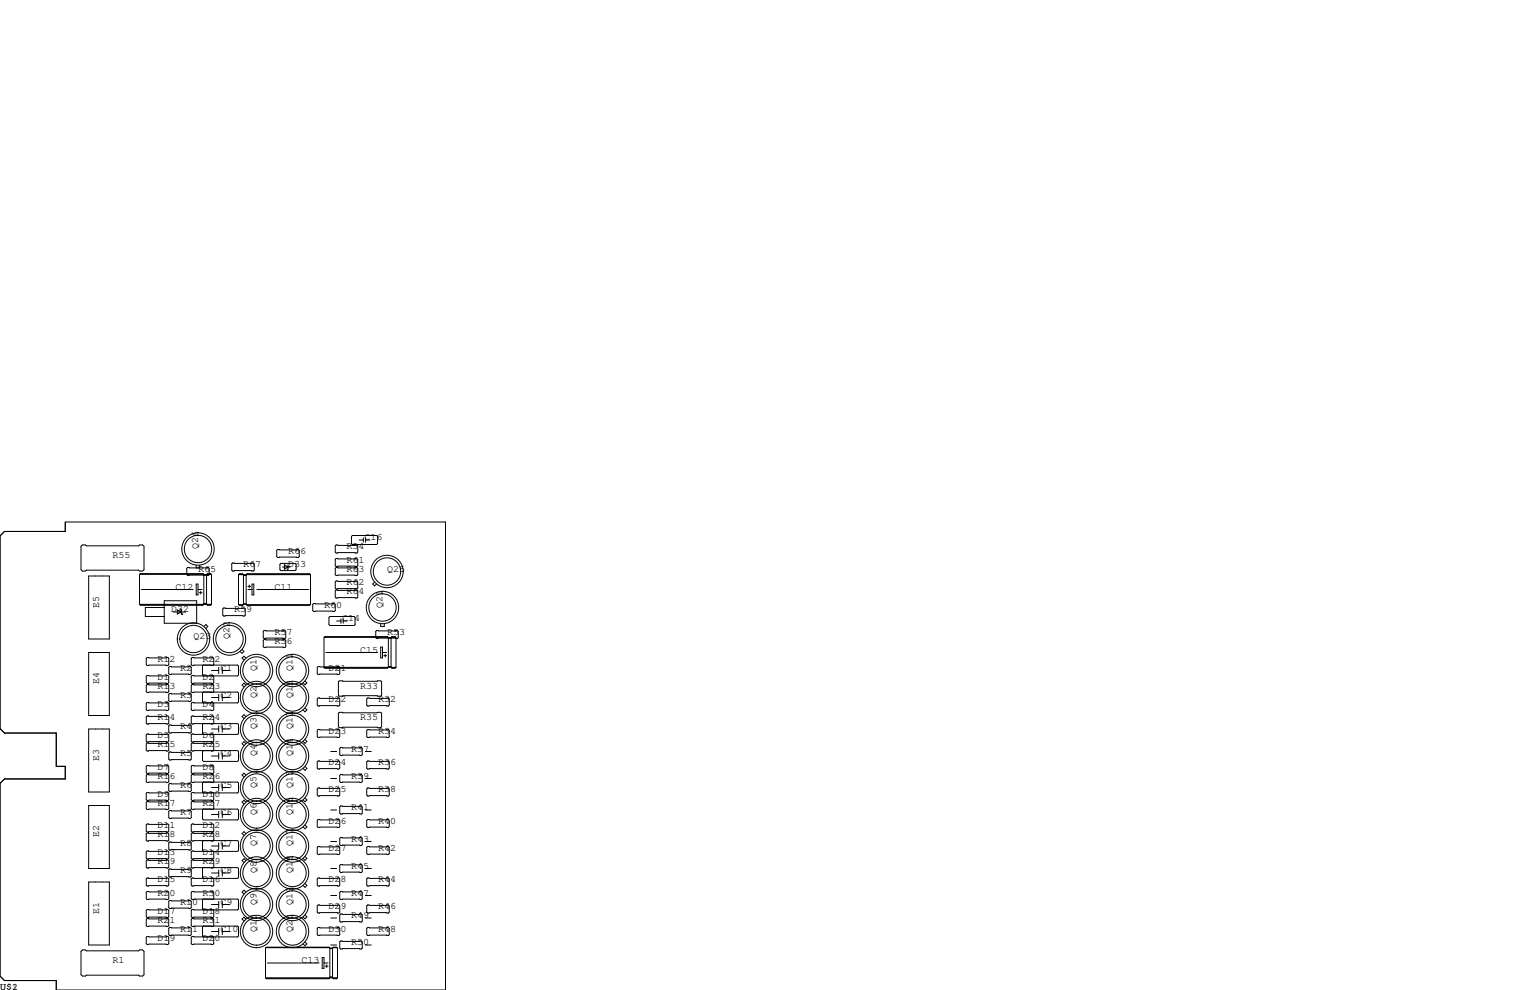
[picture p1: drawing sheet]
<svg xmlns="http://www.w3.org/2000/svg" width="432mm" height="279mm" viewBox="0 0 432 279" stroke-linecap="round" stroke-linejoin="round" font-family="sans-serif">
<g fill="none" stroke="#000" stroke-width=".28">
<path d="M0 151.3l1.3-1.3h17.1v-2.7h107.3v132.1h-109.8v-2.7h-14.6l-1.3-1.2v-54.4l1.3-1.3h17.1v-3.5h-2.5v-9.4h-14.6l-1.3-1.3zM22.9 154.2l.3-.4h.9l.3 .3h14.7l.3-.3h.9l.3 .4v6.6l-.3 .4h-.9l-.3-.3h-14.7l-.3 .3h-.9l-.3-.4zM55.4 159.5v.8M56.4 159.5v.8M65.4 159.1l.3-.2h5.8l.3 .2v1.8l-.3 .3h-5.8l-.3-.3zM78.4 155.1h5.8l.3 .2v1.8l-.3 .3h-5.8l-.3-.3v-1.8zM79.2 159h4.1l.3 .3v1.5l-.3 .2h-4.1l-.2-.2v-1.5zM80.3 159.4l1 .6-1 .7zM81.3 159.4v1.3h-.3M94.6 157.9l.3-.3h5.8l.3 .3v1.7l-.3 .3h-5.8l-.3-.3zM94.6 154.1l.3-.3h5.8l.3 .3v1.7l-.3 .3h-5.8l-.3-.3zM99.2 151.4l.2-.3h6.9l.3 .3v2l-.3 .3h-6.9l-.2-.3z"/>
<path d="M101.3 152.4h1.2M102.5 151.8v1.2M103.2 151.8v1.2M103.2 152.4h1.2M25 162.6h5.9v17.7h-5.9zM39.4 170.6h20.3M39.5 162.1h17.9M39.6 170.7h17.7M39.9 166.4h14.6M46.4 169.5h9.1v6.4h-9.1zM46.4 171.4h-5.4v2.6h5.4M48.9 172.7h3.6"/>
<path d="M50 172.1l1.2 .6-1.2 .6zM50.8 172.3v-.2h.4v1.3h.4v-.2M53 160.1h5.8l.3 .3v1.8l-.3 .2h-5.8l-.3-.2v-1.8zM55.4 164.8h.5v3.1h-.5zM55.9 166.4h1.1M56.3 167.3h.7M56.6 166.9v.7M57.3 161.9h-17.7l-.2 .3v8.4M57.3 161.9l-17.7 .1M57.3 161.9l.2 .3M57.5 170.3h.8M57.5 162.2v8.4l-.2 .2h-17.7l-.2-.2"/>
<path d="M57.5 162.2h.8M57.6 176.8l.5-.5 .5 .5-.5 .5M57.7 170.4h.5M58.3 162.2v8.4l.2 .2h.9l.3-.2M58.4 162.1h1.2M58.5 161.9h.9l.3 .3v8.4M58.5 170.7h.9M58.5 161.9l-.2 .3M58.5 161.9l.9 .1M62.9 171.8l.2-.2h5.9l.2 .2v1.8l-.2 .3h-5.9l-.2-.3zM67.3 162.2v8.4l.3 .2h.9M67.3 162.2l.3-.3h.9l.2 .3v8.4"/>
<path d="M67.3 162.2h20.3M67.4 170.7h1.2M67.6 162.1h.9M67.6 170.8h.9M68.7 170.4h.8M68.7 162.4h.8M68.7 170.5h.8M68.7 170.6l-.2 .2M68.8 162.3h.5M69.5 170.6l.2 .2M69.6 170.7h17.9M69.7 162.1h17.7"/>
<path d="M70 165.5h.7M70 166.4h1.1M70.4 165.1v.8M71.1 164.8h.5v3.1h-.5zM72.5 166.4h14.6M74.3 178.2l.2-.3h5.9l.2 .3v1.8l-.2 .2h-5.9l-.2-.2zM79.8 160h2.1M87.4 170.8h-17.7M87.6 162.2l-.2-.3h-17.7l-.2 .3v8.4M87.6 162.2v8.4l-.2 .2h-17.7M88.3 170.6l.2-.3h5.9l.2 .3v1.7l-.2 .3h-5.9l-.2-.3zM91.6 179.8h17.9"/>
<path d="M93.1 174h6.8l.3 .2v2.1l-.3 .2h-6.8l-.3-.2v-2.1zM94.6 166.8l.3-.3h5.8l.3 .3v1.7l-.3 .3h-5.8l-.3-.3zM94.6 160.4l.3-.3h5.8l.3 .3v1.8l-.3 .2h-5.8l-.3-.2zM94.6 164.2l.3-.2h5.8l.3 .2v1.8l-.3 .2h-5.8l-.3-.2zM95 175.3h1.2M96.2 174.6v1.3M96.9 175.3h1.1M96.9 174.6v1.3M105.7 164.3l-.5 .5 .5 .6 .5-.6M106 178.2l.3-.3h5.8l.3 .3v1.8l-.3 .2h-5.8l-.3-.2zM107.4 176v.8h1.1v-.8M109.3 179.7h-17.6l-.3 .3v8.3"/>
<path d="M109.3 179.7l-17.6 .1M109.3 179.7l.3 .3M109.6 180v8.3l-.3 .3h-17.6l-.3-.3M109.6 180h.8M110.4 180v8.3l.2 .3h.9l.3-.3M110.5 179.8h1.1M110.6 179.7h.9l.3 .3v8.3M110.6 179.7l-.2 .3M110.6 179.7l.9 .1M25 184.1h5.9v17.8h-5.9zM41.3 190.9l.2-.3h5.9l.2 .3v1.8l-.2 .2h-5.9l-.2-.2zM41.3 185.8l.2-.3h5.9l.2 .3v1.8l-.2 .2h-5.9l-.2-.2z"/>
<path d="M41.3 198.5l.2-.3h5.9l.2 .3v1.8l-.2 .2h-5.9l-.2-.2zM41.5 193.2h5.9l.2 .2v1.8l-.2 .3h-5.9l-.2-.3v-1.8zM47.9 188.1h5.8l.3 .2v1.8l-.3 .3h-5.8l-.3-.3v-1.8zM47.9 195.7h5.8l.3 .3v1.7l-.3 .3h-5.8l-.3-.3v-1.7zM57.4 187.7l-.2 .3v2.5l.2 .3M57.4 195.3l-.2 .3v2.5l.2 .3M59.6 187.7l.5 .1 .2-.2v-1.8l-.2-.3h-5.9l-.2 .3v1.8l.2 .2 12.9-.1 .2 .3v2.5l-.2 .3-12.9-.2-.2 .3v1.8l.2 .2h5.9l.2-.2v-1.8l-.2-.3-.5 .2M59.6 195.3l.5 .2 .2-.3v-1.8l-.2-.2h-5.9l-.2 .2v1.8l.2 .3 12.9-.2 .2 .3v2.5l-.2 .3-12.9-.2-.2 .3v1.8l.2 .2h5.9l.2-.2v-1.8l-.2-.3-.5 .2M59.7 189.2h2M59.7 196.8h2M61.7 188.3v1.8M61.7 196v1.7"/>
<path d="M62.7 189.2h2.1M62.7 188.3v1.8M62.7 196v1.7M62.7 196.8h2.1M68.3 183.3l.5 .5-.5 .6-.5-.6M69.4 185.7l-.5-.5-.6 .5 .6 .6M69.4 193.3l-.5-.5-.6 .5 .6 .6M74.5 180.5h5.9l.2 .2v1.8l-.2 .3h-5.9l-.2-.3v-1.8zM86.1 192.2l.5 .5-.5 .6-.6-.6M86.1 199.8l.5 .6-.5 .5-.6-.5M89.5 188.3l.3-.2h5.8l.3 .2v1.8l-.3 .3h-5.8l-.3-.3zM89.5 197.2l.3-.2h5.8l.3 .2v1.8l-.3 .3h-5.8l-.3-.3z"/>
<path d="M91.4 188.3h20.4M91.7 188.5h17.6M91.9 184.1h14.7M95.5 192.4l.3-.2h11.6l.3 .2v3.8l-.3 .3h-11.6l-.3-.3zM103.5 197.2l.3-.2h5.8l.3 .2v1.8l-.3 .3h-5.8l-.3-.3zM107.4 182.6h.6v3.1h-.6zM108 184.1h1.1M108.3 185h.8M108.7 184.7v.7M109.6 188.1h.8M109.7 188.2h.5M110.6 188.5h.9"/>
<path d="M25 205.7h5.9v17.8h-5.9zM41.3 202.3l.2-.2h5.9l.2 .2v1.8l-.2 .2h-5.9l-.2-.2zM41.3 207.4l.2-.3h5.9l.2 .3v1.8l-.2 .2h-5.9l-.2-.2zM41.5 209.7h5.9l.2 .2v1.8l-.2 .3h-5.9l-.2-.3v-1.8zM41.5 216h5.9l.2 .3v1.8l-.2 .2h-5.9l-.2-.2v-1.8zM41.5 218.6h5.9l.2 .2v1.8l-.2 .3h-5.9l-.2-.3v-1.8zM47.6 204.9l.3-.3h5.8l.3 .3v1.7l-.3 .3h-5.8l-.3-.3zM47.9 212.2h5.8l.3 .3v1.7l-.3 .3h-5.8l-.3-.3v-1.7zM54.2 216h5.9l.2 .3v1.8l-.2 .2h-5.9l-.2-.2v-1.8zM57.4 211.8l-.2 .3v2.5l.2 .3h9.7l.2-.3v-2.5l-.2-.3-12.9 .2-.2-.3v-1.8l.2-.2h5.9l.2 .2v1.8l-.2 .3-.5-.2M57.4 204.2l-.2 .3v2.5l.2 .3M59.6 204.2l.5 .1 .2-.2v-1.8l-.2-.2h-5.9l-.2 .2v1.8l.2 .2 12.9-.1 .2 .3v2.5l-.2 .3-12.9-.2-.2 .3v1.8l.2 .2h5.9l.2-.2v-1.8l-.2-.3-.5 .2"/>
<path d="M59.7 205.7h2M59.7 213.4h2M61.7 204.9v1.7M61.7 212.5v1.7M62.7 205.7h2.1M62.7 204.9v1.7M62.7 212.5v1.7M62.7 213.4h2.1M69.4 218.7l-.5-.5-.6 .5 .6 .6M69.4 202.2l-.5-.5-.6 .5 .6 .6M69.4 209.9l-.5-.6-.6 .6 .6 .5M86.1 208.7l.5 .5-.5 .6-.6-.6"/>
<path d="M86.1 216.3l.5 .6-.5 .5-.6-.5M89.8 214.8h5.8l.3 .2v1.8l-.3 .2h-5.8l-.3-.2v-1.8zM89.8 205.9h5.8l.3 .2v1.8l-.3 .3h-5.8l-.3-.3v-1.8zM93.3 212.1h1.7M93.3 219.7h1.7M95.5 201.3l.3-.3h11.6l.3 .3v3.8l-.3 .3h-11.6l-.3-.3zM96.1 218.6h5.9l.2 .2v1.8l-.2 .3h-5.9l-.2-.3v-1.8zM96.1 210.9h5.9l.2 .3v1.8l-.2 .2h-5.9l-.2-.2v-1.8zM103.1 212.1h1.7M103.1 219.7h1.7M103.5 206.1l.3-.2h5.8l.3 .2v1.8l-.3 .3h-5.8l-.3-.3zM103.8 214.8h5.8l.3 .2v1.8l-.3 .2h-5.8l-.3-.2v-1.8z"/>
<path d="M25 227.3h5.9v17.8h-5.9zM41.5 223.6h5.9l.2 .3v1.8l-.2 .2h-5.9l-.2-.2v-1.8zM41.5 226.2h5.9l.2 .2v1.8l-.2 .3h-5.9l-.2-.3v-1.8zM41.5 232.5h5.9l.2 .3v1.8l-.2 .2h-5.9l-.2-.2v-1.8zM41.5 235.1h5.9l.2 .2v1.8l-.2 .3h-5.9l-.2-.3v-1.8zM47.9 221.1h5.8l.3 .3v1.7l-.3 .3h-5.8l-.3-.3v-1.7zM47.9 228.7h5.8l.3 .3v1.8l-.3 .2h-5.8l-.3-.2v-1.8zM47.9 237.6h5.8l.3 .3v1.7l-.3 .3h-5.8l-.3-.3v-1.7zM54.2 232.5h5.9l.2 .3v1.8l-.2 .2h-5.9l-.2-.2v-1.8zM57.4 228.3l-.2 .3v2.5l.2 .3h9.7l.2-.3v-2.5l-.2-.3-12.9 .2-.2-.3v-1.8l.2-.2h5.9l.2 .2v1.8l-.2 .3-.5-.2M57.4 237.2l-.2 .3v2.5l.2 .3M57.4 220.7l-.2 .3v2.5l.2 .3"/>
<path d="M59.6 220.7l.5 .2 .2-.3v-1.8l-.2-.2h-5.9l-.2 .2v1.8l.2 .3 12.9-.2 .2 .3v2.5l-.2 .3-12.9-.2-.2 .3v1.8l.2 .2h5.9l.2-.2v-1.8l-.2-.3-.5 .2M59.6 237.2l.5 .2 .2-.3v-1.8l-.2-.2h-5.9l-.2 .2v1.8l.2 .3 12.9-.2 .2 .3v2.5l-.2 .3-12.9-.1-.2 .2v1.8l.2 .2h5.9l.2-.2v-1.8l-.2-.2-.5 .1M59.7 222.2h2M59.7 229.9h2M59.7 238.8h2M61.7 221.4v1.7M61.7 229v1.8M61.7 237.9v1.7M62.7 221.4v1.7M62.7 229v1.8M62.7 237.9v1.7M62.7 222.2h2.1"/>
<path d="M62.7 229.9h2.1M62.7 238.8h2.1M69.4 226.4l-.5-.6-.6 .6 .6 .5M69.4 235.3l-.5-.6-.6 .6 .6 .5M86.1 225.2l.5 .6-.5 .5-.6-.5M86.1 232.8l.5 .6-.5 .5-.6-.5M89.8 231.3h5.8l.3 .2v1.8l-.3 .3h-5.8l-.3-.3v-1.8zM89.8 222.4h5.8l.3 .2v1.8l-.3 .3h-5.8l-.3-.3v-1.8zM89.8 238.9h5.8l.3 .2v1.8l-.3 .3h-5.8l-.3-.3v-1.8zM93.3 228.6h1.7M93.3 237.5h1.7M96.1 227.5h5.9l.2 .2v1.8l-.2 .2h-5.9l-.2-.2v-1.8z"/>
<path d="M96.1 236.3h5.9l.2 .3v1.8l-.2 .2h-5.9l-.2-.2v-1.8zM103.1 228.6h1.7M103.1 237.5h1.7M103.8 231.3h5.8l.3 .2v1.8l-.3 .3h-5.8l-.3-.3v-1.8zM103.8 222.4h5.8l.3 .2v1.8l-.3 .3h-5.8l-.3-.3v-1.8zM103.8 238.9h5.8l.3 .2v1.8l-.3 .3h-5.8l-.3-.3v-1.8zM25 248.9h5.9v17.8h-5.9zM41.3 248l.2-.2h5.9l.2 .2v1.8l-.2 .3h-5.9l-.2-.3zM41.3 251.8l.2-.2h5.9l.2 .2v1.8l-.2 .3h-5.9l-.2-.3zM41.3 256.9l.2-.2h5.9l.2 .2v1.8l-.2 .3h-5.9l-.2-.3zM41.3 259.5l.2-.3h5.9l.2 .3v1.7l-.2 .3h-5.9l-.2-.3zM41.5 240.2h5.9l.2 .2v1.8l-.2 .2h-5.9l-.2-.2v-1.8z"/>
<path d="M41.5 242.7h5.9l.2 .3v1.7l-.2 .3h-5.9l-.2-.3v-1.7zM47.6 245.5l.3-.3h5.8l.3 .3v1.8l-.3 .2h-5.8l-.3-.2zM47.6 254.4l.3-.3h5.8l.3 .3v1.8l-.3 .2h-5.8l-.3-.2zM57.4 244.9l-.2 .2v2.5l.2 .3M57.4 253.7l-.2 .3v2.5l.2 .3M59.6 244.9l.5 .1 .2-.3v-1.7l-.2-.3h-5.9l-.2 .3v1.7l.2 .3 12.9-.1 .2 .2v2.5l-.2 .3-12.9-.1-.2 .2v1.8l.2 .3h5.9l.2-.3v-1.8l-.2-.2-.5 .1M59.6 253.7l.5 .2 .2-.3v-1.8l-.2-.2h-5.9l-.2 .2v1.8l.2 .3 12.9-.2 .2 .3v2.5l-.2 .3-12.9-.1-.2 .2v1.8l.2 .3h5.9l.2-.3v-1.8l-.2-.2-.5 .1M59.7 246.4h2M59.7 255.3h2M61.7 245.5v1.8M61.7 254.4v1.8M62.7 245.5v1.8"/>
<path d="M62.7 254.4v1.8M62.7 246.4h2.1M62.7 255.3h2.1M69.4 242.9l-.5-.6-.6 .6 .6 .5M69.4 251.8l-.5-.6-.6 .6 .6 .5M69.4 259.4l-.5-.5-.6 .5 .6 .5M86.1 241.7l.5 .6-.5 .5-.6-.5M86.1 249.4l.5 .5-.5 .5-.6-.5M86.1 258.2l.5 .6-.5 .5-.6-.5M89.5 248l.3-.2h5.8l.3 .2v1.8l-.3 .3h-5.8l-.3-.3zM89.5 255.7l.3-.3h5.8l.3 .3v1.7l-.3 .3h-5.8l-.3-.3zM93.3 245.1h1.7"/>
<path d="M93.3 259.1h1.7M93.3 252.7h1.7M95.9 251.8l.2-.2h5.9l.2 .2v1.8l-.2 .3h-5.9l-.2-.3zM95.9 258.2l.2-.3h5.9l.2 .3v1.8l-.2 .2h-5.9l-.2-.2zM96.1 244h5.9l.2 .2v1.8l-.2 .3h-5.9l-.2-.3v-1.8zM103.1 245.1h1.7M103.1 259.1h1.7M103.1 252.7h1.7M103.5 255.7l.3-.3h5.8l.3 .3v1.7l-.3 .3h-5.8l-.3-.3zM103.5 248l.3-.2h5.8l.3 .2v1.8l-.3 .3h-5.8l-.3-.3zM22.9 268.5l.3-.4h.9l.3 .3h14.7l.3-.3h.9l.3 .4v6.6l-.3 .4h-.9l-.3-.3h-14.7l-.3 .3h-.9l-.3-.4zM41.3 264.5l.2-.2h5.9l.2 .2v1.8l-.2 .3h-5.9l-.2-.3z"/>
<path d="M47.6 262l.3-.3h5.8l.3 .3v1.8l-.3 .2h-5.8l-.3-.2zM57.4 261.4l-.2 .2v2.6l.2 .2M59.6 261.4l.5 .1 .2-.3v-1.7l-.2-.3h-5.9l-.2 .3v1.7l.2 .3 12.9-.1 .2 .2v2.6l-.2 .2-12.9-.1-.2 .2v1.8l.2 .3h5.9l.2-.3v-1.8l-.2-.2-.5 .1M59.7 262.9h2M61.7 262v1.8M62.7 262v1.8M62.7 262.9h2.1M74.9 276h20.4M75.1 267.5h17.9M75.2 276.1h17.6M75.4 271.8h14.6M86.1 265.9l.5 .5-.5 .5-.6-.5"/>
<path d="M89.5 262l.3-.3h5.8l.3 .3v1.8l-.3 .2h-5.8l-.3-.2zM90.9 270.3h.5v3h-.5zM91.4 271.8h1.2M91.8 272.7h.8M92.2 272.3v.7M92.8 267.3l.3 .3M92.8 267.3l-17.6 .1M92.8 267.3h-17.6l-.3 .3v8.4M93.1 267.7h.8M93.1 267.6v8.4l-.3 .2h-17.6l-.3-.2M93.1 275.7h.8M93.1 267.6h.8"/>
<path d="M93.2 275.8h.5M93.3 266.7h1.7M93.9 267.6v8.4l.2 .2h.9l.3-.2M94 267.5h1.1M94.1 267.3h.9l.3 .3v8.4M94.1 276.1h.9M94.1 267.3l-.2 .3M94.1 267.3l.9 .1M95.9 265.8l.2-.2h5.9l.2 .2v1.8l-.2 .2h-5.9l-.2-.2zM103.1 266.7h1.7M103.5 262l.3-.3h5.8l.3 .3v1.8l-.3 .2h-5.8l-.3-.2z"/>
<circle cx="55.9" cy="154.9" r="3.9"/>
<circle cx="55.9" cy="154.9" r="4.6"/>
<circle cx="107.9" cy="171.5" r="3.9"/>
<circle cx="108" cy="171.5" r="4.6"/>
<circle cx="109.2" cy="161.3" r="3.9"/>
<circle cx="109.2" cy="161.3" r="4.6"/>
<circle cx="54.6" cy="180.3" r="4.6"/>
<circle cx="54.6" cy="180.3" r="3.9"/>
<circle cx="64.8" cy="180.3" r="3.9"/>
<circle cx="64.8" cy="180.3" r="4.6"/>
<circle cx="72.4" cy="189.2" r="4.6"/>
<circle cx="72.4" cy="196.8" r="4.6"/>
<circle cx="72.4" cy="189.2" r="3.9"/>
<circle cx="72.4" cy="196.8" r="3.9"/>
<circle cx="82.5" cy="196.9" r="3.9"/>
<circle cx="82.5" cy="189.2" r="3.9"/>
<circle cx="82.6" cy="189.2" r="4.6"/>
<circle cx="82.6" cy="196.9" r="4.6"/>
<circle cx="72.4" cy="213.4" r="4.6"/>
<circle cx="72.4" cy="205.7" r="4.6"/>
<circle cx="72.4" cy="205.7" r="3.9"/>
<circle cx="72.4" cy="213.4" r="3.9"/>
<circle cx="82.5" cy="205.7" r="3.9"/>
<circle cx="82.5" cy="213.4" r="3.9"/>
<circle cx="82.6" cy="213.4" r="4.6"/>
<circle cx="82.6" cy="205.7" r="4.6"/>
<circle cx="72.4" cy="222.2" r="4.6"/>
<circle cx="72.4" cy="238.8" r="4.6"/>
<circle cx="72.4" cy="229.9" r="4.6"/>
<circle cx="72.4" cy="222.2" r="3.9"/>
<circle cx="72.4" cy="229.9" r="3.9"/>
<circle cx="72.4" cy="238.8" r="3.9"/>
<circle cx="82.5" cy="222.3" r="3.9"/>
<circle cx="82.5" cy="229.9" r="3.9"/>
<circle cx="82.5" cy="238.8" r="3.9"/>
<circle cx="82.6" cy="229.9" r="4.6"/>
<circle cx="82.6" cy="238.8" r="4.6"/>
<circle cx="82.6" cy="222.3" r="4.6"/>
<circle cx="72.4" cy="246.4" r="4.6"/>
<circle cx="72.4" cy="255.3" r="4.6"/>
<circle cx="72.4" cy="255.3" r="3.9"/>
<circle cx="72.4" cy="246.4" r="3.9"/>
<circle cx="82.5" cy="246.4" r="3.9"/>
<circle cx="82.5" cy="255.3" r="3.9"/>
<circle cx="82.6" cy="246.4" r="4.6"/>
<circle cx="82.6" cy="255.3" r="4.6"/>
<circle cx="72.4" cy="262.9" r="4.6"/>
<circle cx="72.4" cy="262.9" r="3.9"/>
<circle cx="82.5" cy="262.9" r="3.9"/>
<circle cx="82.6" cy="262.9" r="4.6"/>
</g>
<g font-size="2.8">
<text x="55.9" y="154.9" transform="rotate(-90 55.9 154.9)">Q26</text>
<text x="97.8" y="154.9">R54</text>
<text x="102.9" y="152.4">C16</text>
<text x="31.7" y="157.5">R55</text>
<text x="55.9" y="161.3">R65</text>
<text x="68.6" y="160">R67</text>
<text x="81.3" y="156.2">R66</text>
<text x="81.3" y="160">D33</text>
<text x="97.8" y="161.3">R63</text>
<text x="97.8" y="158.8">R61</text>
<text x="109.2" y="161.3">Q25</text>
<text x="49.5" y="166.4">C12</text>
<text x="77.5" y="166.4">C11</text>
<text x="97.8" y="167.6">R64</text>
<text x="97.8" y="165.1">R62</text>
<text x="27.9" y="171.4" transform="rotate(-90 27.9 171.4)">E5</text>
<text x="48.3" y="172.7">D32</text>
<text x="66" y="172.7">R59</text>
<text x="91.4" y="171.4">R60</text>
<text x="107.9" y="171.4" transform="rotate(-90 107.9 171.4)">Q21</text>
<text x="77.5" y="179.1">R57</text>
<text x="96.5" y="175.3">C14</text>
<text x="109.2" y="179.1">R53</text>
<text x="54.6" y="180.3">Q23</text>
<text x="64.8" y="180.3" transform="rotate(-90 64.8 180.3)">Q22</text>
<text x="77.5" y="181.6">R56</text>
<text x="101.6" y="184.1">C15</text>
<text x="44.4" y="191.8">D1</text>
<text x="44.4" y="186.7">R12</text>
<text x="50.8" y="189.2">R2</text>
<text x="57.1" y="191.8">D2</text>
<text x="57.1" y="186.7">R22</text>
<text x="62.2" y="189.2">C1</text>
<text x="72.4" y="189.2" transform="rotate(-90 72.4 189.2)">Q1</text>
<text x="82.5" y="189.2" transform="rotate(-90 82.5 189.2)">Q11</text>
<text x="92.7" y="189.2">D21</text>
<text x="27.9" y="193" transform="rotate(-90 27.9 193)">E4</text>
<text x="44.4" y="194.3">R13</text>
<text x="50.8" y="196.8">R3</text>
<text x="57.1" y="194.3">R23</text>
<text x="62.2" y="196.8">C2</text>
<text x="72.4" y="196.8" transform="rotate(-90 72.4 196.8)">Q2</text>
<text x="82.5" y="196.8" transform="rotate(-90 82.5 196.8)">Q12</text>
<text x="101.6" y="194.3">R33</text>
<text x="44.4" y="199.4">D3</text>
<text x="44.4" y="203.2">R14</text>
<text x="57.1" y="199.4">D4</text>
<text x="57.1" y="203.2">R24</text>
<text x="92.7" y="198.1">D22</text>
<text x="101.6" y="203.2">R35</text>
<text x="106.7" y="198.1">R32</text>
<text x="44.4" y="208.3">D5</text>
<text x="50.8" y="205.7">R4</text>
<text x="57.1" y="208.3">D6</text>
<text x="62.2" y="205.7">C3</text>
<text x="72.4" y="205.7" transform="rotate(-90 72.4 205.7)">Q3</text>
<text x="82.5" y="205.7" transform="rotate(-90 82.5 205.7)">Q13</text>
<text x="92.7" y="207">D23</text>
<text x="106.7" y="207">R34</text>
<text x="27.9" y="214.6" transform="rotate(-90 27.9 214.6)">E3</text>
<text x="44.4" y="210.8">R15</text>
<text x="50.8" y="213.4">R5</text>
<text x="57.1" y="210.8">R25</text>
<text x="62.2" y="213.4">C4</text>
<text x="72.4" y="213.4" transform="rotate(-90 72.4 213.4)">Q4</text>
<text x="82.5" y="213.4" transform="rotate(-90 82.5 213.4)">Q14</text>
<text x="92.7" y="215.9">D24</text>
<text x="99.1" y="212.1">R37</text>
<text x="106.7" y="215.9">R36</text>
<text x="44.4" y="217.2">D7</text>
<text x="44.4" y="219.7">R16</text>
<text x="57.1" y="217.2">D8</text>
<text x="57.1" y="219.7">R26</text>
<text x="99.1" y="219.7">R39</text>
<text x="44.4" y="224.8">D9</text>
<text x="44.4" y="227.3">R17</text>
<text x="50.8" y="222.2">R6</text>
<text x="57.1" y="224.8">D10</text>
<text x="57.1" y="227.3">R27</text>
<text x="62.2" y="222.2">C5</text>
<text x="72.4" y="222.2" transform="rotate(-90 72.4 222.2)">Q5</text>
<text x="82.5" y="222.2" transform="rotate(-90 82.5 222.2)">Q15</text>
<text x="92.7" y="223.5">D25</text>
<text x="106.7" y="223.5">R38</text>
<text x="44.4" y="233.7">D11</text>
<text x="50.8" y="229.9">R7</text>
<text x="57.1" y="233.7">D12</text>
<text x="62.2" y="229.9">C6</text>
<text x="72.4" y="229.9" transform="rotate(-90 72.4 229.9)">Q6</text>
<text x="82.5" y="229.9" transform="rotate(-90 82.5 229.9)">Q16</text>
<text x="92.7" y="232.4">D26</text>
<text x="99.1" y="228.6">R41</text>
<text x="106.7" y="232.4">R40</text>
<text x="27.9" y="236.2" transform="rotate(-90 27.9 236.2)">E2</text>
<text x="44.4" y="236.2">R18</text>
<text x="50.8" y="238.8">R8</text>
<text x="57.1" y="236.2">R28</text>
<text x="62.2" y="238.8">C7</text>
<text x="72.4" y="238.8" transform="rotate(-90 72.4 238.8)">Q7</text>
<text x="82.5" y="238.8" transform="rotate(-90 82.5 238.8)">Q17</text>
<text x="99.1" y="237.5">R43</text>
<text x="44.4" y="241.3">D13</text>
<text x="44.4" y="243.8">R19</text>
<text x="57.1" y="241.3">D14</text>
<text x="57.1" y="243.8">R29</text>
<text x="92.7" y="240">D27</text>
<text x="99.1" y="245.1">R45</text>
<text x="106.7" y="240">R42</text>
<text x="44.4" y="248.9">D15</text>
<text x="50.8" y="246.4">R9</text>
<text x="57.1" y="248.9">D16</text>
<text x="62.2" y="246.4">C8</text>
<text x="72.4" y="246.4" transform="rotate(-90 72.4 246.4)">Q8</text>
<text x="82.5" y="246.4" transform="rotate(-90 82.5 246.4)">Q18</text>
<text x="92.7" y="248.9">D28</text>
<text x="106.7" y="248.9">R44</text>
<text x="27.9" y="257.8" transform="rotate(-90 27.9 257.8)">E1</text>
<text x="44.4" y="257.8">D17</text>
<text x="44.4" y="252.7">R20</text>
<text x="50.8" y="255.3">R10</text>
<text x="57.1" y="257.8">D18</text>
<text x="57.1" y="252.7">R30</text>
<text x="62.2" y="255.3">C9</text>
<text x="72.4" y="255.3" transform="rotate(-90 72.4 255.3)">Q9</text>
<text x="82.5" y="255.3" transform="rotate(-90 82.5 255.3)">Q19</text>
<text x="92.7" y="256.5">D29</text>
<text x="99.1" y="252.7">R47</text>
<text x="106.7" y="256.5">R46</text>
<text x="44.4" y="260.3">R21</text>
<text x="50.8" y="262.9">R11</text>
<text x="57.1" y="260.3">R31</text>
<text x="62.2" y="262.9">C10</text>
<text x="72.4" y="262.9" transform="rotate(-90 72.4 262.9)">Q10</text>
<text x="82.5" y="262.9" transform="rotate(-90 82.5 262.9)">Q20</text>
<text x="92.7" y="262.9">D30</text>
<text x="99.1" y="259.1">R49</text>
<text x="106.7" y="262.9">R48</text>
<text x="44.4" y="265.4">D19</text>
<text x="57.1" y="265.4">D20</text>
<text x="99.1" y="266.7">R50</text>
<text x="31.7" y="271.8">R1</text>
<text x="85.1" y="271.8">C13</text>
<text x="0" y="279.4">U$1</text>
<text x="3.4" y="279.4">2</text>
</g>
</svg>
